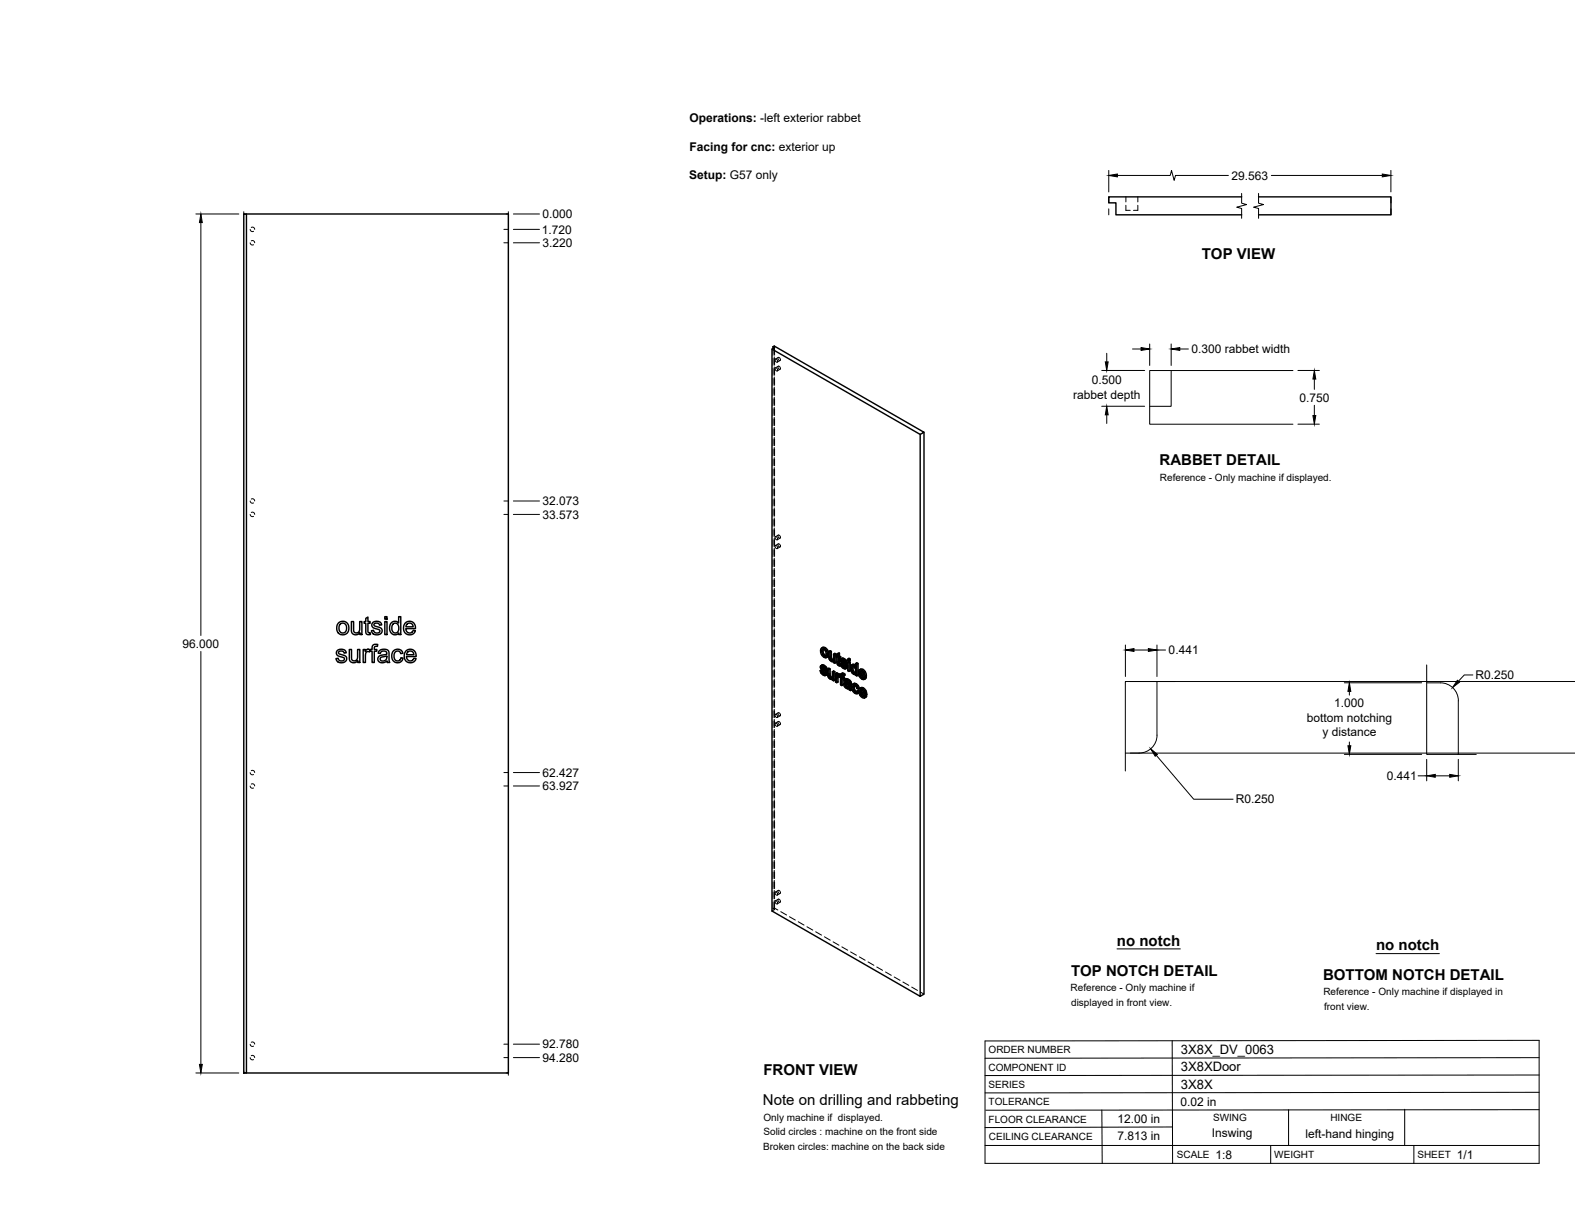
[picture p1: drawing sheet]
<svg xmlns="http://www.w3.org/2000/svg" width="559mm" height="432mm" viewBox="0 0 559 432" stroke-linecap="round" stroke-linejoin="round" font-family="sans-serif">
<!-- layer: Hidden -->
<g fill="none" stroke="#000" stroke-width=".35">
<path d="M399.5 72.8v1.8h1.5M399.5 69.9v1.7M403.7 72.8v1.8h-1.5M403.7 69.9v1.7M88.8 86.1l.4 .7h.8M88.8 81.4l.4 .7h.8M89.2 85.4h.7l.5 .7M89.2 80.7l.7-.1 .5 .8M274.3 123.7v2.3M274.3 127.2v2.4M274.3 130.8v2.3M274.3 134.3v2.4"/>
<path d="M274.3 137.9v2.4M274.7 122.8v2.6M274.7 126.6v2.4M274.7 130.2v2.4M274.7 133.8v2.3M274.7 137.3v2.4M274.8 123.4v2.6M274.8 127.2v2.4M274.8 130.8v2.3M274.8 134.3v2.4M274.8 137.9v2.4M275 127.5a.55 .55 0 0 1 .8 .3 .55 .55 0 0 1-.3 .7l-.4-.4z"/>
<path d="M275.1 130.5a.56 .56 0 0 1 .7 .4 .56 .56 0 0 1-.3 .7l-.5-.6zM276.1 130a.58 .58 0 0 1 .7 .3 .58 .58 0 0 1-.3 .7l-.4-.4zM276.1 126.8a.6 .6 0 0 1 .7 .4 .6 .6 0 0 1-.3 .7l-.4-.4zM276.1 129.9l-1 .6M276.1 126.8l-1 .6M276.8 131l-1 .6M276.8 127.9l-1 .6M274.3 141.5v2.3M274.3 145.1v2.3M274.3 148.6v2.4M274.3 152.2v2.4M274.3 155.8v2.3"/>
<path d="M274.3 159.3v2.4M274.7 140.9v2.4M274.7 144.5v2.4M274.7 148.1v2.3M274.7 151.6v2.4M274.7 155.2v2.4M274.7 158.8v2.3M274.8 141.5v2.3M274.8 145.1v2.3M274.8 148.6v2.4M274.8 152.2v2.4M274.8 155.8v2.3"/>
<path d="M274.8 159.3v2.4M88.8 177.8l.4 .6h.8M89.2 177.1l.7-.1 .5 .8M274.3 162.9v2.4M274.3 166.5v2.4M274.3 170.1v2.3M274.3 173.6v2.4M274.3 177.2v2.4M274.7 162.3v2.4M274.7 165.9v2.4M274.7 169.5v2.4M274.7 173.1v2.3"/>
<path d="M274.7 176.6v2.4M274.8 162.9v2.4M274.8 166.5v2.4M274.8 170.1v2.3M274.8 173.6v2.4M274.8 177.2v2.4M88.8 182.5l.4 .7h.8M89.2 181.8h.7l.5 .7M274.3 180.8v2.4M274.3 184.3v2.4M274.3 187.9v2.4M274.3 191.5v2.4"/>
<path d="M274.3 195.1v2.3M274.3 198.6v2.4M274.7 180.2v2.4M274.7 183.8v2.4M274.7 187.3v2.4M274.7 190.9v2.4M274.7 194.5v2.4M274.7 198.1v2.3M274.8 180.8v2.4M274.8 184.3v2.4M274.8 187.9v2.4M274.8 191.5v2.4"/>
<path d="M274.8 195.1v2.3M274.8 198.6v2.4M275 190.5a.55 .55 0 0 1 .8 .3 .55 .55 0 0 1-.3 .7l-.4-.4zM275.1 193.6a.56 .56 0 0 1 .7 .3 .56 .56 0 0 1-.3 .7l-.5-.6zM276.1 193a.6 .6 0 0 1 .7 .3 .6 .6 0 0 1-.3 .8l-.4-.5zM276.1 189.9a.6 .6 0 0 1 .7 .3 .6 .6 0 0 1-.3 .8l-.4-.5zM276.1 193l-1 .5M276.1 189.8l-1 .6M276.8 194.1l-1 .5M276.8 190.9l-1 .6M274.3 202.2v2.4M274.3 205.8v2.4"/>
<path d="M274.3 209.3v2.4M274.3 212.9v2.4M274.3 216.5v2.4M274.7 201.6v2.4M274.7 205.2v2.4M274.7 208.8v2.4M274.7 212.3v2.4M274.7 215.9v2.4M274.7 219.5v2.4M274.8 202.2v2.4M274.8 205.8v2.4M274.8 209.3v2.4"/>
<path d="M274.8 212.9v2.4M274.8 216.5v2.4M274.3 220.1v2.3M274.3 223.6v2.4M274.3 227.2v2.4M274.3 230.8v2.4M274.3 234.4v2.3M274.3 237.9v2.4M274.7 223.1v2.3M274.7 226.6v2.4M274.7 230.2v2.4M274.7 233.8v2.4"/>
<path d="M274.7 237.4v2.3M274.8 220.1v2.3M274.8 223.6v2.4M274.8 227.2v2.4M274.8 230.8v2.4M274.8 234.4v2.3M274.8 237.9v2.4M291.4 237.7l.4 .9M291.5 236.4l-.5 .3M291.6 236.1l-.5 .2M291.6 230.7l-.5 .2M291.6 237.7l.3 .3"/>
<path d="M291.6 236.9l-.5 .2M291.7 235.9l-.2 .7 .7 1a1.13 1.13 0 0 1 .9 1.3h-.4l.4-.2M291.8 238.6l.9 .8h.6M291.8 238.6l-.5 .2M291.8 237.8v.1M291.9 237.3l-.5 .3M291.9 232l.9 .9 .9 .1M291.9 232l-.4 .3M291.9 236.6l-.1 .1M292 229.7l-.4 .8 .3 1.5M292.1 236.4l-.5 .2 .4-.2M292.2 230.2l-.1 .2"/>
<path d="M292.2 230.2l.9 .2 .4 .9v.9l-.5 .4M292.2 230.2l-.4 .2M292.5 236.5l-.5 .2a.33 .33 0 0 1 .2-.4 .33 .33 0 0 1 .4 .3l.5 .7 .4 .2M292.6 237.4l.3 .3M292.6 239.2l.4-.2-.9 .5M292.8 230.2l-.5 .3M292.8 232.9l-.5 .3M292.9 236.9l-.5 .2M293 238.4l-.5 .2M293.1 237.3l-.5 .3M293.1 239.5l-.5 .2M293.3 232.5l-.4 .3"/>
<path d="M293.3 230.8l-.4 .3M293.4 233.1l-.4 .3M293.6 231.8l-.5 .3M294.1 237.1l.2 2.9 .8 .7 .7-.1v.5l.4 .2M294.1 239.5l-.4 .2M294.3 239.9l-.5 .3M294.5 230.9v2.3l.3 .6 .7 .7 .7-.1v.4l.4 .3M294.5 233.2l-.4 .3M294.7 233.7l-.5 .2M295 234.1l-.5 .3M295.4 234.4l-.4 .3M295.8 238.1v1.9l-.2 .4h-.3"/>
<path d="M296 234.1l-.4 .3M296.1 234l-.5 .3 .3-.2M296.2 231.8v2l-.5 .3M296.2 234.4l-.4 .3 .3-.2M296.2 234.8l-.4 .3M296.9 238.7v3l.4 .3M297.1 232.3l-.2 .1M297.3 239.4l-.5 .2M297.4 231.8v.7l-.3-.2v.4l.3 .2 .1 2.4 .8 .8-.2-.6M297.4 232.5l-.8 .5v-.4M297.4 232.9l-.5 .3M297.4 239.8l-.1 .1"/>
<path d="M297.5 235.3l-.5 .2M297.5 239.2l-.2 .1M297.5 239.7l-.4 .2M297.6 239.6l-.5 .3M297.6 235.6l-.4 .3M297.8 239.7l-.4 .3 .3-.4 .5 .4 .1-.3 .4 .4v2.6l.4 .3M297.8 233.2l-.4 .2M298 235.9l-.4 .3M298.3 233.4l-.5-.2v.5M298.3 239.6l-.5 .2M298.3 239.5h-.1M298.3 239.9l-.5 .3 .4-.2"/>
<path d="M298.3 239.7l-.5 .2M298.3 235.6l-.2 .1M298.3 236.1h-.1M298.5 235.3l.4 .9M298.6 234l-.4 .3M298.7 239.7l-.5 .3M298.7 233.7l-.5 .2M298.7 235.4l.3 .2M298.7 234.5l-.4 .2M298.7 239l-.4 .2M298.8 233.6l-.2 .7 .7 .9a1.13 1.13 0 0 1 .9 1.3h-.4l.4-.2M298.9 238.8l-.2 .9-.5-.2"/>
<path d="M298.9 236.2l.8 .7 .8 .1M298.9 236.2l-.5 .3M299 235.5h-.1M299 234.9l-.5 .3M299 234.2l-.1 .1M299.1 234.3a.33 .33 0 0 1 .2-.4 .33 .33 0 0 1 .4 .3l.5 .8 .4 .1M299.1 234l-.4 .3M299.2 234l-.5 .3M299.2 239.4l-.5 .2M299.5 239.5l-.5 .2M299.6 234.1l-.5 .3M299.7 236.9l-.5 .3"/>
<path d="M299.7 235l.3 .4M299.7 239.6l-.5-.2-.1 .4M300 234.5l-.4 .3M300.1 236.6l-.4 .2 .4-.2M300.1 236l-.4 .2M300.2 235l-.5 .2M300.2 237.1l-.5 .2M301.2 234.7v3l.5 .3M301.2 233.6v.6l.5 .2M301.2 237.7l-.4 .3M301.2 234.2l-.4 .2M302.2 236.8l-.5 .2"/>
<path d="M302.3 236l-.4 .3M302.3 237.7l-.4 .2M302.5 235.8l-.3 .7v.8a1.47 1.47 0 0 0 1.8 1.7v.3l.4 .3M302.7 238.5l-.4 .2M302.8 236.3l-.1 .2M302.8 236.3h.6l.6 1v1.1l-.5 .3M302.8 236.3l-.3 .2M302.9 236.2l-.5 .3M303.3 239l-.4 .2M303.3 236.3l-.4 .2M303.7 236.2l-.1 .1M303.8 236.9l-.4 .2"/>
<path d="M303.8 238.6l-.4 .3M304 235.2v1.5l-.4-.7M304 236.7l-.4 .2M304 239l-.4 .2 .3-.1M304 237.9l-.4 .2M304 239.3l-.4 .3M305 238.4l-.5 .3M305.3 239.7l-.4 .3M305.3 237.4l-.3 .9 .3 1.4 1 1 .8 .1M305.4 238.8l-.4 .2M305.5 239.4l-.1-.6 2 1.1M305.7 237.9l-.2 .2"/>
<path d="M305.7 237.9l.8 .3 .4 1-.6-.3M305.7 237.9l-.5 .2M306.2 237.9l-.4 .3M306.7 238.5l-.4 .3M306.9 239.2l-.4 .3M274.3 241.5v2.4M274.3 245.1v2.3M274.3 248.6v2.4M274.3 252.2v2.4M274.3 255.8v2.4M274.3 259.4v2.3M274.7 240.9v2.4"/>
<path d="M274.7 244.5v2.4M274.7 248.1v2.3M274.7 251.7v2.3M274.7 255.2v2.4M274.7 258.8v2.4M274.8 241.5v2.4M274.8 245.1v2.3M274.8 248.6v2.4M274.8 252.2v2.4M274.8 255.8v2.4M274.8 259.4v2.3M275 253.5a.55 .55 0 0 1 .8 .3 .55 .55 0 0 1-.3 .8l-.4-.5z"/>
<path d="M275.1 256.6a.56 .56 0 0 1 .7 .3 .56 .56 0 0 1-.3 .8l-.5-.7zM276.1 256a.6 .6 0 0 1 .7 .4 .6 .6 0 0 1-.3 .7l-.4-.4zM276.1 252.9a.6 .6 0 0 1 .7 .4 .6 .6 0 0 1-.3 .7l-.4-.4zM276.1 256l-1 .6M276.1 252.9l-1 .6M276.8 257.1l-1 .6M276.8 254l-1 .6M294.6 240.3l-.5 .3M295 240.7l-.5 .2M295.4 240.4l-.2 .1M295.6 240.3l-.5 .3M295.7 240.2l-.4 .3"/>
<path d="M295.8 240.6l-.4 .3 .3-.1M295.8 241.1l-.4 .2M296.9 241.7l-.5 .3M298.7 242.7l-.5 .3M298.7 240.1l-.5 .3M299.1 240.4l-.4 .2M299.6 240.7l-.5-.3v.5M299.8 242.6l-.4 .3M299.9 241.3l-.5 .3M299.9 242.3l-.5 .2M300 242.1l-.2 .7 .2 .6 .8 .7h.9l.1 .4M300 243.4l-.4 .2"/>
<path d="M300.1 240.9l-.5 .3M300.1 240.9l-.2 .4 .4 .3a.81 .81 0 0 1 1-.1 .81 .81 0 0 1 .3 .9h-.4M300.3 242.9l.2-.3a.86 .86 0 0 1 1.1 1l-.5 .2M300.3 242.9h-.1M300.5 242.6l-.5 .3 .4-.2M300.5 241.3l-.4 .3M300.7 244l-.5 .2M301 241.4l-.5 .3M301.2 244.2l-.5 .2M301.3 243.8l-.2 .1M301.4 243.7l-.4 .3M301.5 241.9l-.4 .2"/>
<path d="M301.6 243.6l-.5 .2M301.6 242.9l-.4 .3M301.6 242.5l-.4 .3M301.6 242.4l-.4 .3M301.7 244.1l-.5 .2M301.8 244.5l.4 .3M301.8 244.5l-.5 .3M302.6 243.5l-.4 .3M302.8 242.7l-.5 .3M302.9 244.9l-.4 .2M303 242.5l-.4 1 .3 1.4 .9 .9 .7 .1M303.1 243.2l.3-.2 .4 .1 .6 .9 .4 .2"/>
<path d="M303.3 243l-.5 .3M303.8 245.8l-.4 .2M303.8 243.1l-.4 .2M304 245.4h.2M304.2 243.4l-.4 .3M304.2 245.4l-.4 .3M304.4 244l-.4 .3M304.5 245l-.3 .4M304.7 245.1l.2 .2-.2 .4M304.9 245.3l-.2 .1M305.1 245l-.4 .2M305.5 244l-.4 .8 .4 1.5 1 1 .7 .1"/>
<path d="M305.5 246.3l-.5 .3M305.6 245.3l-.5 .3M305.7 245.9l-.1-.6 1.9 1.2M305.8 244.4l-.2 .3M305.8 244.4l.8 .3 .5 1.1-.6-.4M305.8 244.4l-.4 .3M306.3 244.5l-.4 .3M306.4 247.2l-.5 .3M306.4 240.3h.2M306.6 246.9h.2M306.6 240.3l-.3 .2M306.7 240.3l-.9 .6"/>
<path d="M306.8 246.9l-.4 .2M306.9 245.1l-.5 .3M306.9 240l-.1 .1M307 240.9l-.5 .2M307 240.1l-.4 .2M307 246.6v.1M307.1 245.8l-.5 .2M307.1 247.4l-.4 .3M307.1 246.7l-.3 .2M88.8 278.9l.4 .7h.8M88.8 274.1l.4 .7h.8M89.2 278.2h.7l.5 .7"/>
<path d="M89.2 273.4h.7l.5 .7M274.3 262.9v2.4M274.3 266.5v2.4M274.3 270.1v2.4M274.3 273.6v2.4M274.3 277.2v2.4M274.7 262.4v2.3M274.7 265.9v2.4M274.7 269.5v2.4M274.7 273.1v2.4M274.7 276.6v2.4M274.8 262.9v2.4"/>
<path d="M274.8 266.5v2.4M274.8 270.1v2.4M274.8 273.6v2.4M274.8 277.2v2.4M274.3 280.8v2.4M274.3 284.4v2.3M274.3 287.9v2.4M274.3 291.5v2.4M274.3 295.1v2.4M274.3 298.6v2.4M274.7 280.2v2.4M274.7 283.8v2.4"/>
<path d="M274.7 287.4v2.4M274.7 290.9v2.4M274.7 294.5v2.4M274.7 298.1v2.4M274.8 280.8v2.4M274.8 284.4v2.3M274.8 287.9v2.4M274.8 291.5v2.4M274.8 295.1v2.4M274.8 298.6v2.4M274.3 302.2v2.4M274.3 305.8v2.4"/>
<path d="M274.3 309.4v2.3M274.3 312.9v2.4M274.3 316.5v2.4M274.7 301.6v2.4M274.7 305.2v2.4M274.7 308.8v2.4M274.7 312.4v2.3M274.7 315.9v2.4M274.7 319.5v2.7M274.8 302.2v2.4M274.8 305.8v2.4M274.8 309.4v2.3"/>
<path d="M274.8 312.9v2.4M274.8 316.5v2.4M275 316.6a.55 .55 0 0 1 .8 .3 .55 .55 0 0 1-.3 .7l-.4-.4zM275.1 319.6a.56 .56 0 0 1 .7 .4 .56 .56 0 0 1-.3 .7l-.5-.6zM276.1 319a.6 .6 0 0 1 .7 .4 .6 .6 0 0 1-.3 .7l-.4-.4zM276.1 315.9a.6 .6 0 0 1 .7 .4 .6 .6 0 0 1-.3 .7l-.4-.4zM276.1 319l-1 .6M276.1 315.9l-1 .6M276.8 317l-1 .6M274.3 320.1v2.3M274.3 322.4l.5 .3M274.7 322.2l-.4 .2"/>
<path d="M274.7 322.2l1.3 .7M274.8 322.7l-.9 .5M274.8 320.1v2.6M276.8 320.1l-1 .6M277 323.5l2.1 1.2M280.1 325.3l2.1 1.2M283.2 327l2.1 1.2M286.3 328.8l2.1 1.2M289.4 330.6l2.1 1.2M292.5 332.4l2.1 1.2M295.6 334.2l2 1.2M298.7 336l2.1 1.1"/>
<path d="M301.8 337.7l2 1.2M304.9 339.5l2 1.2M308 341.3l2 1.2M311.1 343.1l2 1.2M314.2 344.9l2 1.2M317.3 346.6l2 1.2M320.4 348.4l2 1.2M323.5 350.2l2 1.2M326.6 352l1.2 .7M88.8 375.3l.4 .6h.8M88.8 370.5l.4 .7h.8M89.2 374.6l.7-.1 .5 .7"/>
<path d="M89.2 369.8h.7l.5 .7"/>
</g>
<!-- layer: Visible -->
<g fill="none" stroke="#000" stroke-width=".51">
<path d="M86.5 75.9h.9v304.8h-.9zM87.4 75.9h93v304.8h-93M440.5 69.9h-47.1v2.1h2.5v4.2h44.6M446.5 69.9h47v6.3h-47M274.3 123l.5 .4-.9 .5v199.3l52.6 30.3v-199.4M274.3 123l.4-.2 53.1 30.6-1.3 .7-52.6-30.2M274.3 123v.7M327.8 153.4v199.3l-1.3 .8M129.8 219.4l.7-.5v1.6h.8v.6h-.8v2.9l.3 .5h.5l.1 .6a1.14 1.14 0 0 1-1.3-.1 1.14 1.14 0 0 1-.3-1.2v-2.7h-.6v-.6h.6zM136.5 218.8h.8v.9h-.8zM119.7 230.8l.8-.4a1.7 1.7 0 0 1 2.4 1.2l-.8 .1a.93 .93 0 0 0-1-.9 .93 .93 0 0 0-.9 1.1l1 .4a1.53 1.53 0 0 1 1.8 1.8 2.03 2.03 0 0 1-2.1 1.1 2.03 2.03 0 0 1-1.7-1.5l.8-.1a1.08 1.08 0 0 0 1.1 1 1.08 1.08 0 0 0 1-1.1l-.4-.3a2.37 2.37 0 0 1-2.3-1.2zM120.2 220.9l.8-.4a2.33 2.33 0 0 1 2.8 2.8 2.33 2.33 0 0 1-3.7 1.3 2.95 2.95 0 0 1 .1-3.7z"/>
<path d="M120.6 221.5l.7-.4a1.73 1.73 0 0 1 1.7 1.8 1.73 1.73 0 0 1-1.7 1.7l-.3-.2a2.24 2.24 0 0 1-.4-2.9zM123.9 230.4h.8v2.6a1.14 1.14 0 0 0 1.2 1.5 1.14 1.14 0 0 0 1-1.6v-2.5h.8v4.7h-.7v-.7a1.64 1.64 0 0 1-2 .7 1.64 1.64 0 0 1-1.1-1.8zM124.7 220.5h.8v2.6a1.14 1.14 0 0 0 1.1 1.5 1.14 1.14 0 0 0 1-1.6v-2.5h.8v4.6h-.7v-.6a1.64 1.64 0 0 1-2 .7 1.64 1.64 0 0 1-1-1.8zM128.9 230.4h.7v.7a1.1 1.1 0 0 1 1.7-.5l.7-.2v-.4a1.33 1.33 0 0 1 .6-1.3 1.33 1.33 0 0 1 1.4 0l-.1 .6a.73 .73 0 0 0-1.1 .7v.4h.9v.7h-.9v4h-.8v-4h-.7v-.4l-.2 .6a.93 .93 0 0 0-1.1 0 .93 .93 0 0 0-.3 1l-.1 2.8h-.7zM132.2 221l.9-.5a1.7 1.7 0 0 1 2.3 1.2l-.7 .1a.96 .96 0 0 0-1-.8 .96 .96 0 0 0-.9 .9l.6 .4a1.95 1.95 0 0 1 2.2 1.3 1.94 1.94 0 0 1-1.9 1.6 1.94 1.94 0 0 1-1.9-1.4l.7-.2a1.08 1.08 0 0 0 1.2 1 1.08 1.08 0 0 0 1-1l-.4-.3a2.19 2.19 0 0 1-2.4-1.4zM134.5 231a2.17 2.17 0 0 1 3.5 .4l.3 3.7h-.8l-.2-.6a1.78 1.78 0 0 1-1.9 .7 1.78 1.78 0 0 1-1.4-1.6l.1-.2a1.76 1.76 0 0 1 1.7-1l.4-.1a.7 .7 0 0 0 1-.5 .7 .7 0 0 0-.8-.8 1.12 1.12 0 0 0-1.5 .9l-.7-.1zM135.1 233.3l2.1-.6a1.28 1.28 0 0 1-.7 1.7 1.28 1.28 0 0 1-1.6-.7zM136.5 220.5h.8v4.6h-.8zM138.8 221a1.73 1.73 0 0 1 2.6 .1v-2.3h.8v6.3h-.7v-.5l-.7 .5a2.21 2.21 0 0 1-2.3-.8 2.21 2.21 0 0 1-.2-2.4zM139.4 221.5l.4-.3a1.74 1.74 0 0 1 1.6 .9 1.74 1.74 0 0 1-.2 1.9 1.3 1.3 0 0 1-1.7 .4 1.3 1.3 0 0 1-.5-1.7zM139.6 231a1.96 1.96 0 0 1 3.3 .8l-.7 .1a1.29 1.29 0 0 0-1.7-.8 1.29 1.29 0 0 0-.7 1.8l.2 .8a1.17 1.17 0 0 0 1.2 .8 1.17 1.17 0 0 0 1-1.1l.8 .1-.4 .9a2.14 2.14 0 0 1-2.8 .4 2.14 2.14 0 0 1-.8-2.7zM143.8 221.1a2.14 2.14 0 0 1 2.5-.4 2.14 2.14 0 0 1 1.1 2.3h-3.4l.1 .7a1.3 1.3 0 0 0 1.3 .9 1.3 1.3 0 0 0 1.2-.9l.8 .1-.3 .6a2.32 2.32 0 0 1-3.3 .3 2.32 2.32 0 0 1-.3-3.2z"/>
<path d="M144 231a2.15 2.15 0 0 1 2.6-.4 2.15 2.15 0 0 1 1 2.3h-3.4l.2 .7a1.29 1.29 0 0 0 1.2 .9 1.29 1.29 0 0 0 1.2-.9l.8 .1-.3 .6a2.32 2.32 0 0 1-3.2 .3 2.32 2.32 0 0 1-.4-3.2zM144.4 221.4l1.3-.3a1.23 1.23 0 0 1 .9 1.3h-2.6zM144.7 231.4l1.2-.4a1.27 1.27 0 0 1 .9 1.3h-2.5zM291 237.9l.7 1.4 .7 .4 .6-.1M291.2 236.2l.6-.3 .7 .2 .7 .6 .3 .8-.5 .3-.1-.6M291.6 231.2v-.4a.89 .89 0 0 1 1.1-.2 .89 .89 0 0 1 .4 1.1l-.2 1-.6 .1M291.6 237.7l-.6 .2 .4 .2M291.6 238.7l.5 .4 .4-.3M291.7 237.3l1 1 .5-.3M291.8 237.9l-.4 .2 .1 .4 .6-.1M291.8 235.9l-.6 .4-.1 .6 1.6 2.1M291.8 236.7l-.3 .3 .5-.2"/>
<path d="M291.8 232.2l.5 .6 .5-.3M291.9 238l.8 .9M292 236.7l.6 .7M292 236.3l.5 .4 .5-.2M292 230.9l-.4 .3v.5l.2 .5 .4-.3M292 236.8l1 1M292 236.8h-.5M292.1 235.9l-.8 .3M292.1 230.4l.1 1.4 .8 .8M292.1 237l-.4 .3-.2-.3M292.3 230.1l.9 .9 .5-.3M292.5 236.1l-.5 .2-.4-.1"/>
<path d="M292.5 236.7l.4 .5 .4-.2M292.7 239l-.2 .2-.4-.1M292.7 238.3l.3 .4 .5-.3M292.8 229.8l-.5 .3-.8-.2M292.9 237.7l.6 .7 .1 .7-.7 .6M293 238.7l.1 .5 .5-.3M293.1 239.2l-.1 .4 .5-.3M293.2 231l.4 1.3 .4-.3M293.4 233.1a1.55 1.55 0 0 1-2.1-1.3v-1.7l.9-.5 .8 .4 .7 .7 .3 1.2-.1 1-.7 .4M293.6 232.3l-.2 .8 .5-.2M294.1 231.1l.4 .3 .5-.3M294.1 237.6v2.2l.5-.2"/>
<path d="M294.1 239.8l.2 .4 .4-.2M294.5 231.4v2.2l.5-.3M294.5 233.6l.2 .4 .5-.3M294.5 237.3l-.4 .3-.5-.2M294.7 234l.3 .3 .5-.2M295 234.3l.4 .1M295.3 238.3l.5 .3 .4-.3M295.4 234.4l.2-.1zM295.7 234.1l-.7-.5v-2.5l-.5-.2-.4 .2 .1 2.6 .8 1h.8M295.7 232.1l.5 .2 .4-.2M295.8 238.6v3l.4-.3v-3l-.4-.2-.5 .2v1.9l-.3 .4 .2-.1M295.8 234.7v.4l.4 .2"/>
<path d="M295.8 234.7l-.2 .1M296.2 232.3v3l.4-.2v-3l-.4-.3-.5 .3v2.1M296.6 233l.3 .2 .2 2.6 .8 .5 .3-.2M296.9 232.4l-.3 .2 .3 .2v-.8l.9-.3v1.1l.5 .2v.4l-.5 .3v-.4M297.3 239.3v-.4l-.4-.2-.5 .3v3l.5 .2M297.3 239.9l-.3 .2-.1 .5 .4-.2M297.3 238.9l-.5 .3-.4-.2M297.4 240l-.1 2-.4 .2v-1.6M297.4 240l.5 .2M297.4 240l-.4 .1M297.4 232v1l.4-.2M297.4 233l.4 .3 .5-.3"/>
<path d="M297.4 239.5l.4 .3M297.6 239.1l-.8 .5v-.4M297.6 235.7l.2 .1M297.8 231.7l-.9 .3M297.8 239.8v.4M297.8 239.9l-.1 .4M297.8 235.8l.1 .5M297.9 239.2l.3 .3M297.9 239.2l-.8 .2M297.9 235.2l-.5 .3v-2.1l.4 .3 .1 1.5 .2 .3M297.9 235.4l-.5 .1M298.1 235.5l.7 1.4 .8 .4 .5-.1"/>
<path d="M298.1 235.5l-.6 .1M298.1 235.5h.1M298.1 235.7l-.3 .1M298.4 233.8l.6-.3 .8 .3 .8 1.3-.5 .3-.1-.6M298.4 239.1l.8-.3 .6 .4-.1 .4-.4 .3 .1-.4M298.6 234.5l.4-.2 1.1 1.1M298.7 235.4l-.6 .1 .4 .2M298.7 236.3l.5 .4 .5-.2M298.8 234.9l1 1 .5-.3M298.9 235.5l-.4 .2 .1 .5 .6-.2M298.9 234.3l-.3 .4 .5-.3M298.9 233.5l-.7 .4v.6l1.6 2.1"/>
<path d="M298.9 238.8l-.6 .3-.1 .9-.4-.2 .4-.3M299 239.2l.4 .3 .4-.3M299 235.6l.8 .9M299.1 234.3l.6 .7M299.1 239.8l.5 .5v.4l-.4 .2v-.4M299.1 234l.6 .4 .4-.3M299.2 236.7l.5 .1M299.2 233.5l-.8 .3M299.3 234.6l-.5 .3-.2-.2M299.3 239.9l-.6-.3v.6l.4-.2M299.4 238.9l-.4 .3-.5-.1M299.6 233.7l-.5 .3-.4-.2"/>
<path d="M299.7 234.4l.3 .4 .4-.2M299.8 236.6l-.1 .2M299.8 235.9l.3 .4 .5-.2M300 235.4l.5 .5 .2 .8-.7 .6M300.1 236.3l.1 .5 .5-.3M300.2 236.8l-.1 .4 .5-.3M300.8 235l.4 .2 .5-.2M300.8 233.8l.4 .3 .5-.3M301.2 234.7l.5 .3v3l-.5 .2v-3M301.2 234.7l-.4 .3v3l.4 .2M301.2 234.1v.6l.5-.3v-.6l-.5-.2-.4 .2v.6l.4 .3M302.1 236l.6-.3 .9 .3"/>
<path d="M302.4 238.3l.5 .5 .4-.2M302.4 236.5l.6 .1 .6 1-.1 1.1-.6 .1M302.5 236.5l-.3 .8M302.6 237l-.4 .3v.5l.2 .5 .5-.3M302.7 236.5l.1 1.4 .7 .8M302.7 235.7l-.4 .2a2 2 0 0 0 1.2 3.4l.1-.1M302.8 236.1l.5 .4M303.3 235.8l-.5 .3-.5-.2M303.6 239.2v.4l.4 .2M303.6 239.2l-.2 .1M304 235.7v4.1l.4-.2v-4.2l-.4-.2-.4 .2v1.5l-.3-.4 .3-.2M304.4 235.4l-.4 .3-.4-.3"/>
<path d="M305.2 239.9l.6 .6 .4-.2M305.5 238.4l-.5 .2 1.5 .9-.5-1.1a.51 .51 0 0 0-.6-.3 .51 .51 0 0 0-.4 .5M305.5 238.1v.3l.8 .5M305.5 239.4l.9 .9M305.7 239.7l-.5 .2-.2-.9 1.9 1.2M305.8 237.8l.8 .9 .4-.3M306.2 237.5l-.4 .3-.9-.1M306.6 238.7l.3 1.3 .5-.2M294.3 240.2l.3 .4 .5-.3M294.6 240.6h.4M295.3 240.4l-.7-.6-.1-2.5-.4-.2-.5 .3 .1 2.4 .7 1.1 .6 .2 .4-.2M295.4 240.9v.4l.4 .3"/>
<path d="M295.4 240.9l-.2 .1M297.8 240.2l.4 .2v2.6l.5 .2M298.7 240.2l.5 .3 .4-.2M299.1 240.9v2.1l-.4 .2v-2.6l.5 .3M299.7 241.1l1-.2 1.2 1 .3 2.9-.4 .2-.2-.4M299.9 242.9h.3a.74 .74 0 0 1 .8 .2 .74 .74 0 0 1 .1 .8l-.3 .1 .3-.1M300 243.5l.4 .4 .4-.3M300 242.8l-.2 .3M300.1 242.1l-.7 .6 .2 .9 .8 .7h.8l.1 .5 .5 .2M300.2 242.9l-.4 .2 .1 .3 .5-.1M300.3 242.9l.2 .5 .6 .4M300.3 241.6l-.4 .3a.8 .8 0 0 1 .9-.1 .8 .8 0 0 1 .4 .9l-1.2-.3"/>
<path d="M300.3 241.6h.1M300.4 243.9l.4 .1M300.4 242.1l-.7 .2M300.5 240.8l-1 .5-.1 .3 .5 .3M300.6 241.3l.6 .4 .4-.3M301.1 241l-.5 .3-.6-.2M301.2 242.4l-1.1-.3-.5 .3M301.2 241.7l.3 .4 .4-.2M301.5 242.1l.1 .4 .4-.2M301.6 242.5v2.1l.5-.3M302.5 242.8l.7-.4 .6 .2 .7 .7 .3 .9-.4 .2-.3-.9M302.6 244l.2 1 .5-.2"/>
<path d="M302.8 245l.6 .6 .4-.3M303.1 243.8l-.5 .2v-.2a.63 .63 0 0 1 .8-.6 .63 .63 0 0 1 .5 .8l.5 .4M303.1 243.2l.1 1.3 .8 .9M303.2 242.4l-.5 .3a2.09 2.09 0 0 0 .4 3.1l1 .3M303.4 242.9l.7 .6 .4-.2M303.8 242.6l-.4 .3-.7-.2M304 245.2l-.2 .5-.4-.1M304.7 245.4l-.6 .7 .6-.4M304.7 245.1l-.2-.1-.5 .2 .4 .3M305.4 246.5l.5 .6 .5-.3M305.6 244.9l-.4 .3 1.4 .8-.5-1.1a.51 .51 0 0 0-.6-.3 .51 .51 0 0 0-.3 .6M305.6 244.7v.2l.9 .5"/>
<path d="M305.7 245.9l.9 1M305.8 240.5l.4 .1M305.8 246.2l-.4 .3-.3-.9 2 1.1M305.9 244.3l.8 .9 .5-.2M305.9 247.1l.4 .1M306.3 244.1l-.4 .2-.9-.1M306.5 240.3l.4 .3 .5-.2M306.5 240.3l-.2 .2M306.6 246.8l.5 .4 .4-.3M306.6 246.8l-.2 .3M306.7 245.2l.4 1.4 .4-.3M306.8 240.1l-.3 .2"/>
<path d="M306.9 240l.5-.1v-.5l-.7-1.5-.9-.6-.9 .4-.4 1 .4 1.3 1.3 1.1h.4l.3-.5M307 246.7l-.4 .1M307 240.1l.3 .5-.7 .4M307.1 246.6l.4-.1v-.5l-.7-1.6-.9-.5-.9 .3-.3 1.2 .4 1.3 1.2 1 .6-.2 .2-.3M307.1 246.7l.4 .2-.7 .7"/>
</g>
<!-- layer: Reference -->
<g fill="none" stroke="#000" stroke-width=".35">
<path d="M86.5 75.1v.8h.8M180.4 75.1v.8h-.8M393.4 69.9v2.1M393.4 74.1v2.1M493.5 69.9v2.1M493.5 74.1v2.1M178.8 81.4h1.6M178.8 86.1h1.6M415.5 131.5v12.7h-7.6M458.7 131.5h-50.8v19h50.8M178.8 177.8h1.6M178.8 182.5h1.6"/>
<path d="M506.2 235.9v31.8h17.6M410.5 241.8v19a6.4 6.4 0 0 1-6.4 6.4M416.9 241.8h-17.6v31.8M506.2 242.3a13 13 0 0 1 7.8 .7 6.3 6.3 0 0 1 3.4 5.6v19.1M178.8 274.1h1.6M178.8 278.9h1.6M399.3 267.2h4.8M86.5 379.9v.8h.8M178.8 375.2h1.6M178.8 370.5h1.6M179.6 380.7h.8v.8"/>
</g>
<!-- layer: Hidden Narrow -->
<path d="M292.5 237.9l-.4 .3M294.1 239l-.5 .2M294.5 232.7l-.4 .3M295.8 239.7l-.5 .2M296.2 233.4l-.5 .3M297.4 234.6l-.5 .3M298.7 239.4l-.5 .3M299.1 239.7h.1M299.7 235.5l-.5 .3M300.9 242.7l-.4 .3M301.6 243.1l-.4 .3" fill="none" stroke="#000" stroke-width=".35"/>
<!-- layer: Visible Narrow -->
<path d="M292.5 237.4l-.4 .2M294.5 239l-.4 .3M295 232.8l-.5 .2M297.8 234.9l-.4 .3M299.1 239.7l-.4 .3M299.7 235l-.5 .2M300.8 242.3l-.4 .2M302.1 242.8l-.5 .2M302.1 243.4l-.5 .3" fill="none" stroke="#000" stroke-width=".35"/>
<!-- layer: Titleblock -->
<g fill="none" stroke="#000" stroke-width=".36">
<path d="M349.5 369.3l196.6-.2v43.7h-196.6zM415.9 369.3l.1 43.5M546.1 375.3l-196.6 .2M390.9 393.9l.2 18.9M416 399.9l-66.5 .2M457.2 393.7v12.7M498.4 393.6v12.7M546.1 393.7l-196.3 .2M546.1 387.6l-196.6 .2M546.1 381.4l-196.6 .2M349.5 406.4h196.6M450.8 406.4v6.4"/>
<path d="M501.6 406.4v6.4"/>
</g>
<!-- layer: FD_Dimensions -->
<g fill="none" stroke="#000" stroke-width=".35">
<path d="M69.5 75.9h15.2M71.3 79v146.5M182.1 75.9h9.3M393.4 60.5v7.6M396.4 62.3h18.8l.4-1.8 1 3.5 .5-1.7h18.7M451.1 62.3h39.3M493.5 60.5v7.6M182.1 81.4h9.3M182.1 86.1h9.3M390.9 131.4h15.2M392.7 125.3v3.1M401.8 123.8h3.1"/>
<path d="M407.9 122v7.7M415.5 122v7.7M418.6 123.8h3M460.5 131.4h7.6M466.3 134.5v3.7M390.9 144.1h15.2M392.7 147.2v3M460.5 150.5h7.6M466.3 143.8v3.6M182.1 177.8h9.3M182.1 182.5h9.3M71.3 231.1v146.6"/>
<path d="M399.3 228.9v11.1M402.3 230.6h5.1M410.5 228.9v11.1M410.5 230.6h3M522.6 239.5h-3.1l-2.1 2.2M401.1 241.8h157.7M477 242.3h27.4M478.7 245.3v1.3M182.1 274.1h9.3M182.1 278.9h9.3M401.1 267.2h157.7M410.3 268l13.2 15.6h14"/>
<path d="M477 267.7h27.4M478.7 263.3v1.3M503.1 275.3h3.1M506.2 269.4v7.7M509.2 275.3h5.1M517.4 269.4v7.7M182.1 370.5h9.3M182.1 375.2h9.3M69.5 380.7h15.2"/>
</g>
<g fill="#000" stroke="#000" stroke-width=".35">
<path d="M71.3 75.9l.5 3.1h-1zM393.4 62.3l3-.6v1.1zM490.4 61.7l3.1 .6-3.1 .5zM392.2 128.4h1l-.5 3zM404.9 123.3l3 .5-3 .5zM415.5 123.8l3.1-.5v1zM466.3 131.4l.5 3.1h-1zM392.7 144.1l.5 3.1h-1zM465.8 147.4h1l-.5 3.1zM399.3 230.6l3-.5v1zM407.4 230.1l3.1 .5-3.1 .5zM478.7 242.3l.6 3h-1.1z"/>
<path d="M517.1 241.4l.7 .7-2.4 1.8zM408.3 265.7l2.3 2-.7 .6zM478.2 264.6h1.1l-.6 3.1zM506.2 275.3l3-.5v1zM514.3 274.8l3.1 .5-3.1 .5zM70.8 377.7h1l-.5 3z"/>
</g>
<!-- layer: Break Lines -->
<path d="M440.5 68.6v3.5l1.8 .5-3.5 .9 1.7 .5v3.5M446.5 68.6v3.5l1.8 .5-3.5 .9 1.7 .5v3.5" fill="none" stroke="#000" stroke-width=".35"/>
<!-- layer: Notes -->
<path d="M396.3 336.7h22.5M488.2 338.3h22.5" fill="none" stroke="#000" stroke-width=".35"/>
<g font-size="5.3">
<text x="426.4" y="92.1">TOP VIEW</text>
<text x="411.4" y="165.1">RABBET DETAIL</text>
<text x="396.3" y="335.5">no notch</text>
<text x="488.2" y="337.2">no notch</text>
<text x="380" y="346.1">TOP NOTCH DETAIL</text>
<text x="469.4" y="347.5">BOTTOM NOTCH DETAIL</text>
<text x="270.9" y="381.4">FRONT VIEW</text>
<text x="270.7" y="392.2">Note on drilling and rabbeting</text>
</g>
<g font-size="4.6">
<text x="419" y="373.8">3X8X_DV_0063</text>
<text x="419" y="380.1">3X8XDoor</text>
<text x="419" y="386.2">3X8X</text>
</g>
<g font-size="4.3">
<text x="244.6" y="43.2">Operations: -left exterior rabbet</text>
<text x="244.6" y="53.4">Facing for cnc: exterior up</text>
<text x="244.5" y="63.6">Setup: G57 only</text>
<text x="437" y="63.7">29.563</text>
<text x="192.5" y="77.4">0.000</text>
<text x="192.2" y="82.9">1.720</text>
<text x="192.5" y="87.7">3.220</text>
<text x="422.7" y="125.3">0.300 rabbet width</text>
<text x="387.3" y="136.4">0.500</text>
<text x="380.7" y="141.5">rabbet depth</text>
<text x="461" y="142.5">0.750</text>
<text x="192.5" y="179.2">32.073</text>
<text x="192.5" y="184">33.573</text>
<text x="64.8" y="229.8">96.000</text>
<text x="414.6" y="232.1">0.441</text>
<text x="523.5" y="241">R0.250</text>
<text x="473.3" y="251">1.000</text>
<text x="463.6" y="256">bottom notching</text>
<text x="469.2" y="261.1">y distance</text>
<text x="192.5" y="275.6">62.427</text>
<text x="192.5" y="280.4">63.927</text>
<text x="492" y="276.8">0.441</text>
<text x="438.4" y="285.1">R0.250</text>
<text x="192.5" y="372">92.780</text>
<text x="192.5" y="376.7">94.280</text>
<text x="418.8" y="392.4">0.02 in</text>
<text x="396.5" y="398.3">12.00 in</text>
<text x="396.5" y="404.3">7.813 in</text>
<text x="430" y="403.6">Inswing</text>
<text x="463.1" y="403.8">left-hand hinging</text>
<text x="431.3" y="411.1">1:8</text>
<text x="516.9" y="411.1">1/1</text>
</g>
<g font-size="3.5">
<text x="411.5" y="170.7">Reference - Only machine if displayed.</text>
<text x="379.9" y="351.7">Reference - Only machine if</text>
<text x="469.5" y="353.1">Reference - Only machine if displayed in</text>
<text x="380" y="356.8">displayed in front view.</text>
<text x="469.8" y="358.2">front view.</text>
<text x="350.8" y="373.6">ORDER NUMBER</text>
<text x="350.8" y="379.9">COMPONENT ID</text>
<text x="350.8" y="386.1">SERIES</text>
<text x="350.8" y="392.2">TOLERANCE</text>
<text x="270.9" y="397.7">Only machine if displayed.</text>
<text x="350.8" y="398.4">FLOOR CLEARANCE</text>
<text x="430.4" y="397.8">SWING</text>
<text x="472" y="397.7">HINGE</text>
<text x="270.8" y="407.9">Broken circles: machine on the back side</text>
<text x="270.9" y="402.8">Solid circles : machine on the front side</text>
<text x="350.8" y="404.4">CEILING CLEARANCE</text>
<text x="417.5" y="410.9">SCALE</text>
<text x="452.1" y="410.9">WEIGHT</text>
<text x="502.9" y="410.9">SHEET</text>
</g>
</svg>
